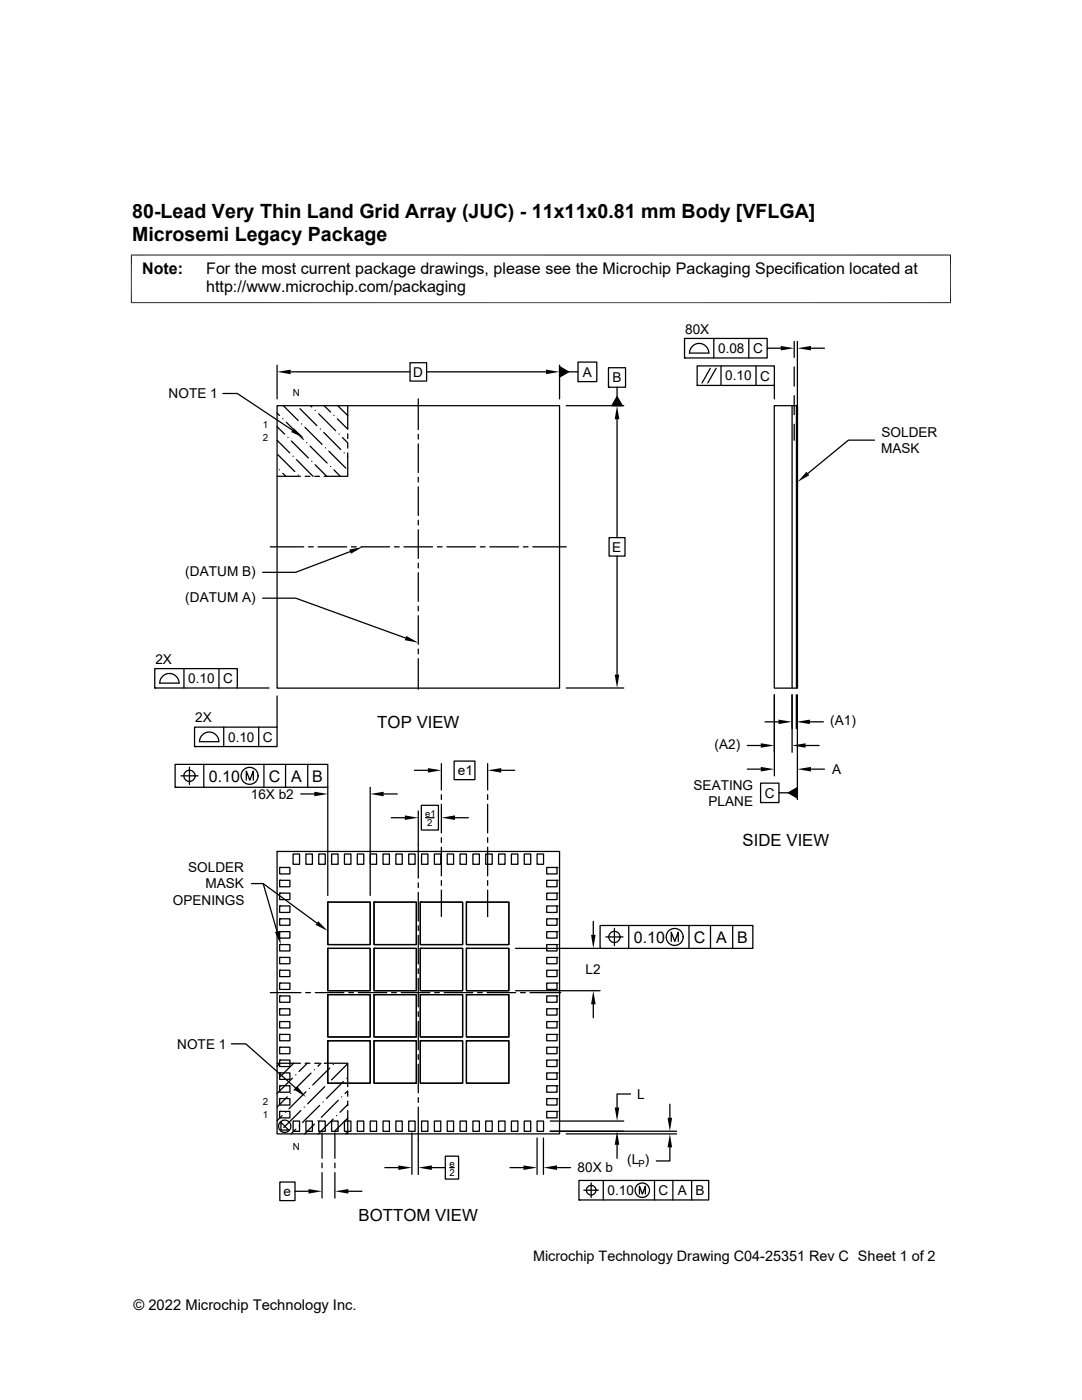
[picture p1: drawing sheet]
<svg xmlns="http://www.w3.org/2000/svg" width="216mm" height="279mm" viewBox="0 0 216 279" stroke-linecap="round" stroke-linejoin="round" font-family="sans-serif">
<g fill="none" stroke="#000" stroke-width=".25">
<path d="M44.5 78.5h2.8l11.1 7.4M55.3 72.9v6.7M58 74.2h23.8M81.8 72.4h3.3v3.7h-3.3zM83.5 79.6v6.1M85.1 74.2h23.8M111.7 73.2l1.8 1-1.8 1zM111.7 72.9v6.7M113.5 74.2h1.8M115.3 72.3h3.8v3.9h-3.8zM115.3 76.2h.1M121.4 73.4h3.4v3.9h-3.4z"/>
<path d="M121.4 77.3h.1M123.1 79.2l1.1 1.8h-2.1zM123.1 77.3v1.9M136.6 67.5h16.5v3.9h-16.5zM136.6 71.4h.1M139.1 73h15.4v3.9h-15.4zM139.1 76.9h.1M141.4 70.5a1.93 1.93 0 0 0-1.9-2 1.93 1.93 0 0 0-1.9 2h3.9M141.7 73.5l-1.6 2.9M142.4 67.5v3.9M142.9 73.5l-1.7 2.9M143.9 73v3.9"/>
<path d="M149.4 67.5v3.9M150.9 73v3.9M153.1 69.5h2.7M154.5 76.9v2.7M158.5 68.1v3.2M158.5 73.2v3.8M158.5 79v3.8M159.1 68.1v15M161.8 69.5h2.7M55.3 82.4l.5 .5M55.3 85.2l1.5 1.4M55.3 87.9l2.5 2.5"/>
<path d="M55.3 81h56.4v56.3h-56.4zM55.3 95.1h4.6M55.4 90.7l3.4 3.4M55.8 93.8h.1M56.4 83.6h.1M56.4 94.5l.6 .6M56.5 81l3 2.9M57.1 84.3l3.4 3.4M57.5 87.3h.1M58.1 88l3.4 3.4M58.5 91.1h.1M59.2 91.7l3.3 3.4"/>
<path d="M59.5 94.8h.1M59.8 81.6l3.4 3.3M60.2 84.6h.1M60.9 85.3l3.4 3.4M60.9 95.1h.9M61.2 88.3h.1M61.9 89l3.4 3.4M62 81l.2 .2M62.2 92.1h.1M62.8 95.1h1M62.9 81.9h.1M62.9 92.8l2.3 2.3"/>
<path d="M63.6 82.6l3.4 3.4M63.9 85.6h.1M64.6 86.3l3.4 3.4M64.7 81l1.3 1.2M64.9 89.4h.1M65.6 90l3.4 3.4M66 93.1h.1M66.6 82.9h.1M66.6 93.8l1.3 1.3M67.3 83.6l2.1 2M67.4 81l2 1.9M67.6 86.6h.1"/>
<path d="M68.3 87.3l1.1 1.1M68.7 90.4h.1M69.3 91.1h.1M69.4 81v4.6M69.4 86.6v.9M69.4 88.5v.9M69.4 90.4v4.7h-4.7M83.5 86.7v.9M83.5 88.6v5.7M83.5 95.3v.9M83.5 97.2v5.7M113 81h11.5"/>
<path d="M123.1 83.7v23.6M154.5 81h4.6v56.3h-4.6zM158.1 81v56.3M158.5 84.7v3.2M158.9 81v56.3M174.5 87.8h-5.2l-8.1 6.7M52.4 119.4h6.6l21.9 7.9M53.9 109.1h6.7M61.6 109.1h.9M63.5 109.1h5.7M69.9 110.1l-10.9 4.1h-6.6M70.1 109.1h1"/>
<path d="M72 109.1h5.7M78.7 109.1h1M80.6 109.1h5.7M83.5 103.8v1M83.5 105.7v5.7M83.5 112.4v.9M83.5 114.3v5.7M87.3 109.1h.9M89.2 109.1h5.7M95.8 109.1h1M97.7 109.1h5.8M104.4 109.1h1"/>
<path d="M106.3 109.1h6.7M121.5 107.3h3.2v3.7h-3.2zM123.1 111v23.6M30.9 133.4h16.4v3.9h-16.4zM30.9 137.3h.1M32.4 135a1.91 1.91 0 0 1 2.1-.5 1.91 1.91 0 0 1 1.2 1.8h-3.8l.1-.6zM36.7 133.4v3.9M43.7 133.4v3.9M47.3 137.3h6.4M55.3 138.9v6.2M83.5 121v.9M83.5 122.9v5.7"/>
<path d="M83.5 129.5v1M83.5 131.4v6.2M113 137.3h11.5M154.5 138.7v16.2M158.1 138.7v11.4M158.9 138.7v6.7M159.1 138.7v20.9M34.9 152.5h30.5v4.6h-30.5zM34.9 157.1h.1M36.1 154.8h3.4M37.8 153.1v3.4M38.8 145.1h16.5v3.9h-16.5z"/>
<path d="M38.8 149h.1M40.4 146.7a1.91 1.91 0 0 1 2.1-.5 1.91 1.91 0 0 1 1.2 1.8h-3.9l.1-.6zM40.7 152.5v4.6M44.6 145.1v3.9M49.1 155.7v-1.8l.7 1.8 .7-1.8v1.8M51.6 145.1v3.9M52.7 152.5v4.6M57 152.5v4.6M60 158.5h2.7M61.4 152.5v4.6M65.4 157.1v21.6M73.9 157.1v21.6"/>
<path d="M76.6 158.5h2.7M82.7 153.7h2.7M88.1 152.4v5.2M88.1 158.6v1M90.6 151.9h4.2v3.7h-4.2zM97.3 152.4v5.2M97.3 158.6v1M100 153.7h2.7M149.1 153.5h2.7M149.1 148.8h2.7M151.8 156.3h3.6v3.9h-3.6zM152.7 144.1h2.6"/>
<path d="M155.4 158.2h1.9M157.3 158.2l1.8-1v2.1zM160.7 148.8h2.7M161.6 144.1h2.7M161.8 153.5h2.7M50.2 176.3h2.3l10.7 7.9M52.5 176.3l2.8 9.6M55.3 169.9h56.4v56.4h-56.4zM55.3 169.9h.1M55.8 178.2h2v1.3h-2zM55.8 178.2h.1M55.8 175.7h2v1.3h-2z"/>
<path d="M55.8 175.7h.1M55.8 173.1h2v1.3h-2zM55.8 173.1h.1M58.5 170.4h1.3v2.1h-1.3zM61 170.4h1.3v2.1h-1.3zM63.6 170.4h1.3v2.1h-1.3zM66.2 170.4h1.3v2.1h-1.3zM68.7 170.4h1.3v2.1h-1.3zM71.3 170.4h1.3v2.1h-1.3zM73.9 170.4h1.2v2.1h-1.2zM76.4 170.4h1.3v2.1h-1.3zM78.1 163.2h2.7"/>
<path d="M79 170.4h1.3v2.1h-1.3zM81.6 170.4h1.2v2.1h-1.2zM83.5 161.8v13.4M83.5 176.2v.9M83.5 178.1v5.7M84.1 160.7h3.4v5h-3.4zM84.1 170.4h1.3v2.1h-1.3zM84.9 163.2h1.7M86.7 170.4h1.2v2.1h-1.2zM88.1 160.5v5.7M88.1 167.2v.9M88.1 169.1v5.7"/>
<path d="M88.1 175.7v1M88.1 177.7v5.2M89.2 170.4h1.3v2.1h-1.3zM90.8 163.2h2.7M91.8 170.4h1.3v2.1h-1.3zM94.4 170.4h1.3v2.1h-1.3zM96.9 170.4h1.3v2.1h-1.3zM97.3 160.5v5.7M97.3 167.2v.9M97.3 169.1v5.7M97.3 175.7v1M97.3 177.7v5.2"/>
<path d="M99.5 170.4h1.3v2.1h-1.3zM102 170.4h1.3v2.1h-1.3zM104.6 170.4h1.3v2.1h-1.3zM107.2 170.4h1.3v2.1h-1.3zM109.1 178.2h2v1.3h-2zM109.1 175.7h2v1.3h-2zM109.1 173.1h2v1.3h-2zM111.1 178.2h.1M111.1 175.7h.1M111.1 173.1h.1M151.8 160.2h.1M53.9 198.1h6.1"/>
<path d="M55.8 198.8h2v1.2h-2zM55.8 198.8h.1M55.8 196.2h2v1.3h-2zM55.8 196.2h.1M55.8 193.6h2v1.3h-2zM55.8 193.6h.1M55.8 191.1h2v1.2h-2zM55.8 191.1h.1M55.8 188.5h2v1.3h-2zM55.8 188.5h.1M55.8 185.9h2v1.3h-2zM55.8 185.9h.1"/>
<path d="M55.8 183.4h2v1.3h-2zM55.8 183.4h.1M55.8 180.8h2v1.3h-2zM55.8 180.8h.1M61 198.1h1M62.9 198.1h5.7M65.4 198.5h8.5v8.4h-8.5zM65.4 198.5h.1M65.4 189.3h8.5v8.4h-8.5zM65.4 189.3h.1M65.4 180h8.5v8.5h-8.5zM65.4 180h.1"/>
<path d="M69.6 198.1h.9M71.5 198.1h5.7M74.6 198.5h8.5v8.4h-8.5zM74.6 198.5h.1M74.6 189.3h8.5v8.4h-8.5zM74.6 189.3h.1M74.6 180h8.5v8.5h-8.5zM74.6 180h.1M78.1 198.1h1M80.1 198.1h5.7M83.5 184.8v.9M83.5 186.7v5.7"/>
<path d="M83.5 193.3v1M83.5 195.2v5.8M83.9 198.5h8.4v8.4h-8.4zM83.9 198.5h.1M83.9 189.3h8.4v8.4h-8.4zM83.9 189.3h.1M83.9 180h8.4v8.5h-8.4zM83.9 180h.1M86.7 198.1h1M88.6 198.1h5.7M93.1 198.5h8.4v8.4h-8.4zM93.1 198.5h.1"/>
<path d="M93.1 189.3h8.4v8.4h-8.4zM93.1 189.3h.1M93.1 180h8.4v8.5h-8.4zM93.1 180h.1M95.3 198.1h.9M97.2 198.1h5.7M102.9 197.7h16.8M102.9 189.3h16.8M103.9 198.1h.9M105.8 198.1h6.1M109.1 198.8h2v1.2h-2zM109.1 196.2h2v1.3h-2z"/>
<path d="M109.1 193.6h2v1.3h-2zM109.1 191.1h2v1.2h-2zM109.1 188.5h2v1.3h-2zM109.1 185.9h2v1.3h-2zM109.1 183.4h2v1.3h-2zM109.1 180.8h2v1.3h-2zM111.1 198.8h.1M111.1 196.2h.1M111.1 193.6h.1M111.1 191.1h.1M111.1 188.5h.1M111.1 185.9h.1"/>
<path d="M111.1 183.4h.1M111.1 180.8h.1M118.4 183.9v2.7M119.7 184.7h30.5v4.6h-30.5zM119.7 189.3h.1M120.9 187h3.4M122.6 185.3v3.4M125.5 184.7v4.6M133.9 187.9v-1.9l.7 1.9 .7-1.9v1.9M137.5 184.7v4.6M141.8 184.7v4.6M146.2 184.7v4.6"/>
<path d="M46.2 208.3h2.8l10 8.8M55.3 212.2h4.6M55.6 212.4l-.3 .4M55.8 219.2h2v1.3h-2zM55.8 219.2h.1M55.8 216.7h2v1.3h-2zM55.8 216.7h.1M55.8 214.1h2v1.3h-2zM55.8 214.1h.1M55.8 211.6h2v1.3h-2zM55.8 211.6h.1M55.8 209h2v1.3h-2z"/>
<path d="M55.8 209h.1M55.8 206.4h2v1.3h-2zM55.8 206.4h.1M55.8 203.9h2v1.2h-2zM55.8 203.9h.1M55.8 201.3h2v1.3h-2zM55.8 201.3h.1M57.3 218.9l-2 2M58 218.2h.1M58.3 215.2l-3 3M58.6 212.2l-2.7 2.6M59 214.5h.1"/>
<path d="M60.9 212.2h.9M61 217.9l-3.3 3.4M61.3 212.2l-1.6 1.6M61.7 217.2h.1M62.1 214.2l-3.4 3.4M62.7 213.5h.1M62.8 212.2h1M64 212.2l-.6 .6M64.5 219.9h.1M64.7 212.2h4.7v4.7M64.8 216.9l-3.4 3.4M65.4 207.7h8.5v8.5h-8.5z"/>
<path d="M65.4 207.7h.1M65.5 216.2h.1M65.8 213.1l-3.4 3.4M66.5 212.4h.1M67.5 219.6l-3.4 3.4M68.2 218.9h.1M68.5 215.9l-3.4 3.3M69.2 215.2h.1M69.4 217.8v1M69.4 219.7v1M69.4 217.7l-.5 .5M69.4 212.3l-3.3 3.2"/>
<path d="M74.6 207.7h8.5v8.5h-8.5zM74.6 207.7h.1M83.5 201.9v1M83.5 203.8v5.7M83.5 210.5v.9M83.5 212.4v5.7M83.5 219.1v.9M83.9 207.7h8.4v8.5h-8.4zM83.9 207.7h.1M93.1 207.7h8.4v8.5h-8.4zM93.1 207.7h.1M109.1 219.2h2v1.3h-2z"/>
<path d="M109.1 216.7h2v1.3h-2zM109.1 214.1h2v1.3h-2zM109.1 211.6h2v1.3h-2zM109.1 209h2v1.3h-2zM109.1 206.4h2v1.3h-2zM109.1 203.9h2v1.2h-2zM109.1 201.3h2v1.3h-2zM111.1 219.2h.1M111.1 216.7h.1M111.1 214.1h.1M111.1 211.6h.1M111.1 209h.1"/>
<path d="M111.1 206.4h.1M111.1 203.9h.1M111.1 201.3h.1M118.4 200.4v2.7M125.8 218.3h-2.7v2.7M55.8 221.8h2v1.3h-2zM55.8 221.8h.1M55.8 235.9h3.1v3.7h-3.1zM55.9 225.7h.1M56 224l1.6 1.5h-1.6zM56.3 222.7l-1 1M57 222h.1"/>
<path d="M58.5 223.7h1.3v2.1h-1.3zM58.9 237.7h2.7M59 225.4l-.9 .9M59.7 224.7h.1M60 221.6l-3.4 3.4M60.7 221h.1M61 223.7h1.3v2.1h-1.3zM62.7 224.3l-1.9 2M63.4 223.7h.1M63.6 223.7h1.3v2.1h-1.3zM63.8 220.6l-3.4 3.4M64.3 226.1v5.1"/>
<path d="M64.3 232.1v1M64.3 234v5.1M66.2 223.7h1.3v2.1h-1.3zM66.5 223.3l-3 3M66.8 226.1v5.1M66.8 232.1v1M66.8 234v5.1M67.2 222.7h.1M68.7 223.7h1.3v2.1h-1.3zM69.2 226l-.2 .3M69.4 221.6v4.7M69.4 223.2l-2.6 2.5"/>
<path d="M69.4 220.4l-1.6 1.6M69.5 237.7h2.7M71.3 223.7h1.3v2.1h-1.3zM73.9 223.7h1.2v2.1h-1.2zM76.4 223.7h1.3v2.1h-1.3zM76.8 233h2.7M79 223.7h1.3v2.1h-1.3zM81.6 223.7h1.2v2.1h-1.2zM82.2 226.1v8.3M83.5 221v13.4M84.1 223.7h1.3v2.1h-1.3zM86.2 233h2.7"/>
<path d="M86.7 223.7h1.2v2.1h-1.2zM88.9 230.7h2.6v4.6h-2.6zM89.2 223.7h1.3v2.1h-1.3zM89.7 233h.9M91.8 223.7h1.3v2.1h-1.3zM94.4 223.7h1.3v2.1h-1.3zM96.9 223.7h1.3v2.1h-1.3zM99.5 223.7h1.3v2.1h-1.3zM101.8 233h2.7M102 223.7h1.3v2.1h-1.3zM104.6 223.7h1.3v2.1h-1.3zM107.2 223.7h1.3v2.1h-1.3z"/>
<path d="M107.2 227.1v7.3M108.4 227.1v7.3M109.1 221.8h2v1.3h-2zM109.8 225.8h25.2M109.8 223.7h14.7M111.1 221.8h.1M111.1 233h2.7M113 226.3h22M115.5 235.6h25.9v3.9h-25.9zM115.5 239.5h.1M116.5 237.5h2.9M118 236.1v2.9"/>
<path d="M120.4 235.6v3.9M123.1 228.5v2.7M127.6 238.3v-1.6l.6 1.6 .6-1.6v1.6M130.6 235.6v3.9M133.7 229v2.7h-2.7M133.7 220.4v2.7M134.3 235.6v3.9M138 235.6v3.9"/>
<circle cx="37.8" cy="154.8" r="1.12"/>
<circle cx="49.8" cy="154.8" r="1.69"/>
<circle cx="122.6" cy="187" r="1.12"/>
<circle cx="134.6" cy="187" r="1.69"/>
<circle cx="56.8" cy="224.8" r="1.23"/>
<circle cx="118" cy="237.5" r=".96"/>
<circle cx="128.2" cy="237.5" r="1.44"/>
</g>
<g fill="#000">
<path d="M55.3 74.2l2.7-.4v.9zM108.9 73.8l2.8 .4-2.8 .5zM111.7 73.2l1.8 1-1.8 1zM155.8 69l2.7 .5-2.7 .4zM159.1 69.5l2.7-.5v.9zM58.6 85.5l2 1.9-2.5-1.2zM123.1 81l.5 2.7h-.9zM123.1 79.2l1.1 1.8h-2.1zM160.9 94.1l.6 .7-2.4 1.4zM69.7 109.7l2.7-.6-2.4 1.4zM81.1 126.9l2.4 1.4-2.7-.5zM122.7 134.6h.9l-.5 2.7z"/>
<path d="M62.7 158l2.7 .5-2.7 .4zM73.9 158.5l2.7-.5v.9zM85.4 153.3l2.7 .4-2.7 .5zM97.3 153.7l2.7-.4v.9zM151.8 148.3l2.7 .5-2.7 .4zM151.8 153.1l2.7 .4-2.7 .5zM155.3 143.6l2.8 .5-2.8 .4zM157.3 158.2l1.8-1v2.1zM158.1 148.8l2.6-.5v.9zM158.9 144.1l2.7-.5v.9zM159.1 153.5l2.7-.4v.9zM80.8 162.7l2.7 .5-2.7 .4z"/>
<path d="M88.1 163.2l2.7-.5v.9zM54.9 186l.8-.2 .3 2.7zM63.5 183.9l1.9 1.9-2.4-1.2zM117.9 186.6h1l-.5 2.7zM59.3 216.8l1.7 2.1-2.3-1.4zM118.4 197.7l.5 2.7h-1zM61.6 237.3l2.7 .4-2.7 .5zM66.8 237.7l2.7-.4v.9zM79.5 232.6l2.7 .4-2.7 .5zM83.5 233l2.7-.4v.9zM104.5 232.6l2.7 .4-2.7 .5zM108.4 233l2.7-.4v.9z"/>
<path d="M123.1 225.8l.5 2.7h-.9zM122.7 221h.9l-.5 2.7zM133.2 223.1h.9l-.4 2.7zM133.7 226.3l.4 2.7h-.9z"/>
</g>
<path d="M26.1 50.9h163.7M26.2 50.8v9.7M189.7 50.8v9.7M26.1 60.4h163.7" fill="none" stroke="#000" stroke-width=".2"/>
<g font-size="3.9">
<text x="26.4" y="43.5">80-Lead Very Thin Land Grid Array (JUC) - 11x11x0.81 mm Body [VFLGA]</text>
<text x="26.4" y="48.1">Microsemi Legacy Package</text>
</g>
<g font-size="3.3">
<text x="75.3" y="145.3">TOP VIEW</text>
<text x="148.2" y="168.9">SIDE VIEW</text>
<text x="71.6" y="243.7">BOTTOM VIEW</text>
</g>
<g font-size="3.2">
<text x="28.4" y="54.7">Note:</text>
<text x="41.1" y="58.3">http://www.microchip.com/packaging</text>
<text x="41.1" y="54.7">For the most current package drawings, please see the Microchip Packaging Specification located at</text>
<text x="41.7" y="156">0.10</text>
<text x="53.7" y="156">C</text>
<text x="58.1" y="156">A</text>
<text x="62.3" y="156">B</text>
<text x="126.5" y="188.1">0.10</text>
<text x="138.5" y="188.1">C</text>
<text x="142.9" y="188.1">A</text>
<text x="147.1" y="188.1">B</text>
</g>
<g font-size="2.9">
<text x="106.4" y="251.7">Microchip Technology Drawing C04-25351 Rev C Sheet 1 of 2</text>
<text x="26.6" y="261.3">© 2022 Microchip Technology Inc.</text>
</g>
<g font-size="2.7">
<text x="136.7" y="66.6">80X</text>
<text x="143.3" y="70.4">0.08</text>
<text x="150.3" y="70.5">C</text>
<text x="82.5" y="75.2">D</text>
<text x="116.3" y="75.2">A</text>
<text x="122.2" y="76.3">B</text>
<text x="144.7" y="75.9">0.10</text>
<text x="151.7" y="75.9">C</text>
<text x="33.7" y="79.5">NOTE 1</text>
<text x="175.9" y="87.2">SOLDER</text>
<text x="175.8" y="90.4">MASK</text>
<text x="122.2" y="110.1">E</text>
<text x="37" y="114.9">(DATUM B)</text>
<text x="37" y="120.1">(DATUM A)</text>
<text x="31" y="132.5">2X</text>
<text x="37.6" y="136.3">0.10</text>
<text x="44.5" y="136.3">C</text>
<text x="38.9" y="144.1">2X</text>
<text x="45.5" y="148">0.10</text>
<text x="52.5" y="148">C</text>
<text x="142.6" y="149.5">(A2)</text>
<text x="165.7" y="144.7">(A1)</text>
<text x="91.4" y="154.7">e1</text>
<text x="166" y="154.5">A</text>
<text x="50" y="159.4">16X b2</text>
<text x="138.4" y="157.6">SEATING</text>
<text x="141.4" y="160.8">PLANE</text>
<text x="152.6" y="159.2">C</text>
<text x="37.5" y="174">SOLDER</text>
<text x="41" y="177.3">MASK</text>
<text x="34.5" y="180.6">OPENINGS</text>
<text x="116.9" y="194.5">L2</text>
<text x="35.3" y="209.3">NOTE 1</text>
<text x="127.1" y="219.3">L</text>
<text x="115.3" y="234">80X b</text>
<text x="125.1" y="232.4">(L )</text>
<text x="56.6" y="238.7">e</text>
<text x="121.2" y="238.5">0.10</text>
<text x="131.4" y="238.5">C</text>
<text x="135.2" y="238.5">A</text>
<text x="138.8" y="238.5">B</text>
</g>
<g font-size="1.9">
<text x="58.4" y="79.1">N</text>
<text x="52.4" y="88.1">2</text>
<text x="52.4" y="85.5">1</text>
<text x="84.9" y="163">e1</text>
<text x="85.3" y="164.8">2</text>
<text x="52.4" y="220.6">2</text>
<text x="52.4" y="223.1">1</text>
<text x="58.4" y="229.6">N</text>
<text x="89.7" y="232.8">e</text>
<text x="127.4" y="233">P</text>
<text x="89.7" y="234.6">2</text>
</g>
</svg>
